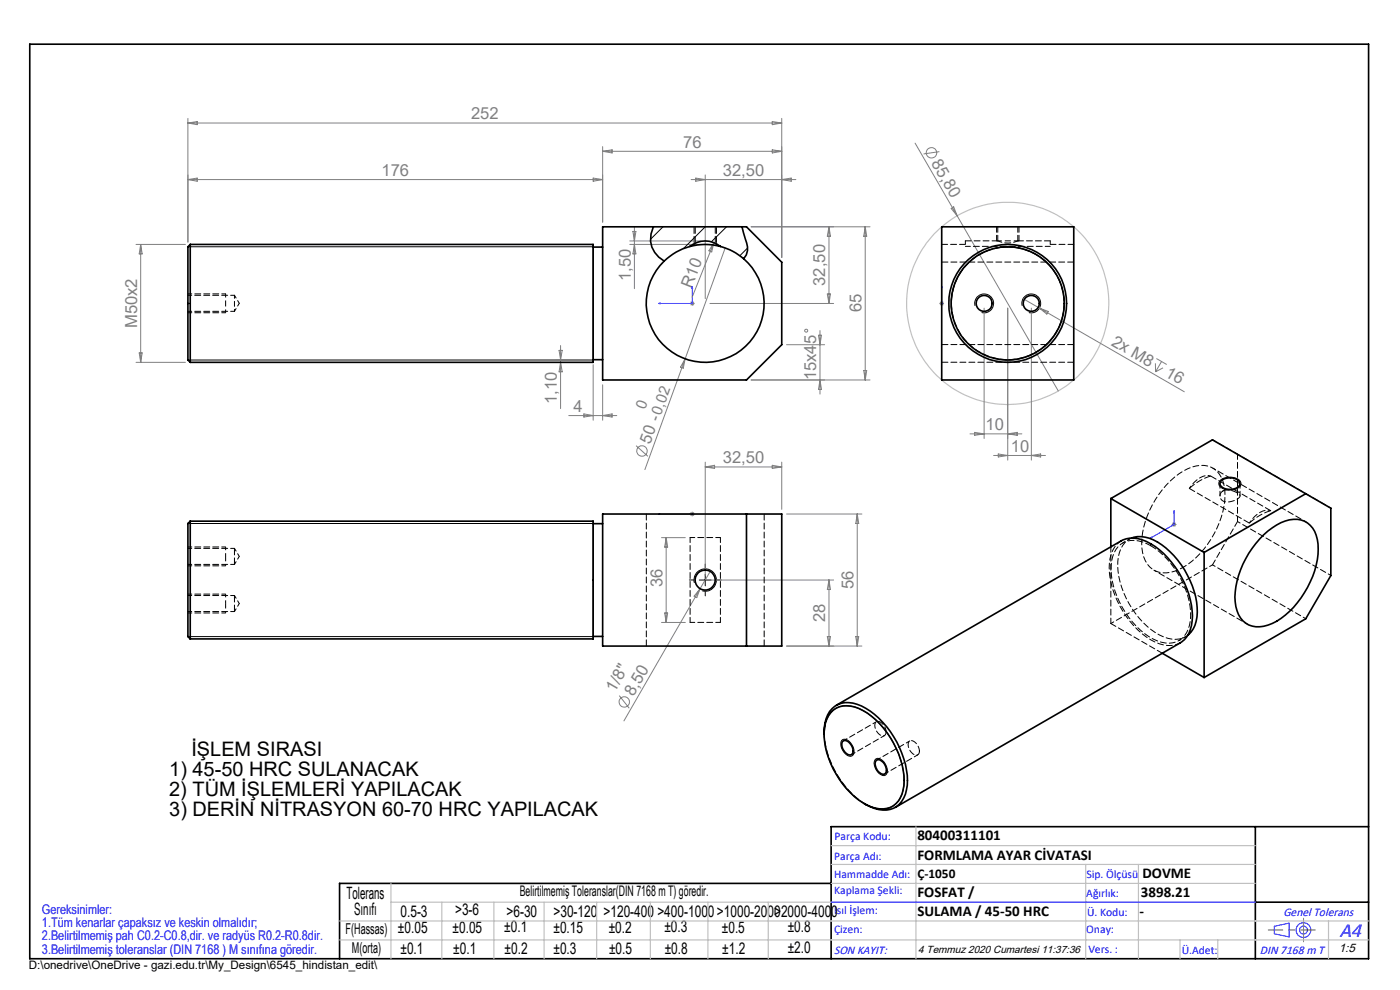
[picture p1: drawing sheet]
<svg xmlns="http://www.w3.org/2000/svg" width="297mm" height="210mm" viewBox="0 0 297 210" stroke-linecap="round" stroke-linejoin="round" font-family="sans-serif">
<g fill="none" stroke="#808080" stroke-width=".21">
<path d="M39.9 25.1v26.3M39.9 26.1h125.9M39.9 26.1l1.9-.3v.6zM39.9 38.1h87.9M39.9 38.1l1.9-.3v.6zM125.8 37.8l2 .3-2 .3zM127.8 31.1v16M127.8 32.1h38M127.8 32.1l2.1-.3v.6zM146.6 38.1h22.2M147.6 37.8l2 .3-2 .3zM149.6 37.1v26.3"/>
<path d="M163.8 25.8l2 .3-2 .3zM163.8 31.8l2 .3-2 .3zM165.8 25.1v29.5M165.8 38.1l2.1-.3v.6zM194.1 30.4l9 15.4M199.3 32.2l-3.4 .5M28.9 51.8h10.4M29.8 51.8v25.1M29.8 51.8l.4 2.1h-.7zM133.6 51.8h15M133.6 51.1h15M134.3 49.1h.6l-.3 2z"/>
<path d="M134.6 51.8l.3 2.1h-.6zM134.6 48.1v13.1M151.4 51.5l-4.6 11.6M151.4 51.5l-.4 1.9-.6-.2zM153.8 52.6l-8.5 23.5M175.9 48.1v16.3M175.9 48.1l.3 2h-.7zM183.6 48.1l.3 2h-.7zM183.6 48.1v32.5M184.6 48.1h-25.3M201.8 44.2l.5-.3 .8 1.9zM203.1 45.8l21.4 37.1"/>
<path d="M28.9 76.9h10.4M29.5 74.9h.7l-.4 2zM117.9 76.3h6.9M118.6 74.3h.7l-.4 2zM118.9 73.3v13.4M118.9 76.9l.4 2h-.7zM125.8 77.4v11.7M145.3 76.1l-8.5 23.5M145.3 76.1l-.3 2-.6-.2zM146.3 64.4h1.1M146.5 64l.7 .7M146.9 63.8v1.1"/>
<path d="M147.2 64l-.7 .7M150.6 64.4h26.2M166.9 73.1h8M173.6 71.1h.7l-.3 2zM174 70.1v13.5M175.5 62.4h.7l-.3 2zM183.2 78.6h.7l-.3 2zM199.3 64.4h1M199.4 64l.7 .7M199.8 63.8v1.1M200.1 64l-.7 .7M208.8 65.4v27.6"/>
<path d="M213.8 65.4v32.2M217 63.4l34.2 19.7M218.8 65.4v32.2M220.5 65.4l1.9 .7-.3 .5zM245.1 77.1v1.8M245.3 76.1l2.2 1.2M246.4 76.7l-1.3 2.2M246.7 78l-1.6 .9M120.6 88.2h10.2M123.9 87.8l1.9 .4-1.9 .3zM127.8 81.6v7.5M127.8 88.2l2.1-.4v.7z"/>
<path d="M134.9 94.5l2.5 2.3M149.6 98v24.1M149.6 99.1h16.2M149.6 99.1l2-.4v.7zM163.8 98.7l2 .4-2 .3zM165.8 98v10M174 80.6l.3 2h-.7zM184.6 80.6h-25.3M205.8 92h11M206.8 91.7l2 .3-2 .3zM210.8 96.6h11M211.8 96.3l2 .3-2 .3z"/>
<path d="M213.8 92l2-.3v.6zM218.8 96.6l2-.3v.6zM140.3 114h5.1M141.3 114v18M141.3 114l.3 2.1h-.6zM146.3 109h1.1M146.5 108.7l.7 .7M146.9 108.5v1M147.2 108.7l-.7 .7M166.9 109h15.9M181.9 109v28M181.9 109l.3 2h-.7z"/>
<path d="M248.6 111.3h1M248.7 110.9l.7 .7M249.1 110.8v1M249.4 110.9l-.7 .7M140.3 132h5.1M141 130h.6l-.3 2zM148.5 124.9l-16.1 28M148.5 124.9l-.7 1.9-.6-.3zM150.6 123h26.2M150.7 121.2l-2.2 3.7M175.5 135h.7l-.3 2zM175.9 123v14"/>
<path d="M175.9 123l.3 2.1h-.7zM181.5 135h.7l-.3 2zM182.8 137h-15.9M131.4 147.6l2.1 2.6"/>
<circle cx="197.6" cy="32.4" r="1.1"/>
<circle cx="171" cy="70.2" r=".32"/>
<circle cx="136.2" cy="95.7" r="1.1"/>
<circle cx="132.4" cy="148.9" r="1.1"/>
</g>
<g fill="none" stroke="#000" stroke-width=".21">
<path d="M39.9 52.3h85.9M39.9 76.4h85.9M202.2 67.5a12 12 0 0 1 10.5-15.1 12 12 0 0 1 13 13 12 12 0 0 1-15 10.5M206.8 64.9a2 2 0 0 1 1.8-2.6 2 2 0 0 1 2.2 2.2 2 2 0 0 1-2.6 1.8M216.9 64.9a2 2 0 0 1 1.7-2.6 2 2 0 0 1 2.2 2.2 2 2 0 0 1-2.5 1.8M39.9 111h85.9M259 101.7a3.2 3.2 0 0 1 4.2 .5 1.27 1.27 0 0 1-1.3 1.6 2.69 2.69 0 0 1-3.3-1.2v-.3zM39.9 135h85.9M147.3 123.6a2.37 2.37 0 0 1 2.1-2.9 2.37 2.37 0 0 1 2.6 2.6 2.37 2.37 0 0 1-3 2M148.3 123h2.5M149.6 121.8v2.5M176.4 151a5 5 0 0 1 6-.6 18.1 18.1 0 0 1 9.3 16.4 4.9 4.9 0 0 1-4.5 4.8 10.2 10.2 0 0 1-7-3.6 17.7 17.7 0 0 1-5.2-14 5.8 5.8 0 0 1 1.4-3z"/>
<path d="M178.5 157.1a1.28 1.28 0 0 1 2 .5 2.34 2.34 0 0 1 .5 2.5 1.24 1.24 0 0 1-1.9-.5 2.39 2.39 0 0 1-.6-2.5zM185.6 161.2a1.24 1.24 0 0 1 2 .5l.3 .4a1.54 1.54 0 0 1-.3 2.4 2.61 2.61 0 0 1-2-3.3z"/>
</g>
<path d="M125.8 51.8v25.1M125.8 110.6v24.9" fill="none" stroke="#000" stroke-width=".25"/>
<path d="M216.2 51.1h-4.8" fill="none" stroke="#000" stroke-width=".21" stroke-dasharray="1.3 .6" stroke-dashoffset=".2" stroke-linecap="butt"/>
<path d="M47.9 118.5v1.5M47.9 128.5v1.5" fill="none" stroke="#000" stroke-width=".21" stroke-dasharray="1.3 .6" stroke-dashoffset=".7" stroke-linecap="butt"/>
<path d="M47.9 62.4v3.9M47.9 116v2M47.9 126v2" fill="none" stroke="#000" stroke-width=".21" stroke-dasharray="1.3 .6" stroke-dashoffset=".6" stroke-linecap="butt"/>
<path d="M147.4 51.6h-.2M152 51.6h-.2" fill="none" stroke="#000" stroke-width=".21" stroke-dasharray="1.3 .6" stroke-linecap="butt"/>
<g fill="none" stroke="#c0c0c0" stroke-width=".25">
<path d="M176.3 179.4h90M194.3 175.4v28M72 199.4h218.3M72 195.4h218.3M82.9 187.4v16M82.9 191.4h183.4M93.7 191.4v12M104.8 191.4v12M115.4 191.4v12M126.6 191.4v12M138 191.4v12M150.2 191.4v12"/>
<path d="M163 191.4v12M176.3 183.4h90M176.3 187.4h90M230.3 183.4v20M241.5 183.4v20M250.3 199.4v4M258.3 199.4v4M281.8 195.4v8"/>
<circle cx="213.8" cy="64.3" r="21.5"/>
</g>
<g fill="none" stroke="#00f" stroke-width=".21">
<path d="M139.7 64.4l.4-.1v.1zM146.9 60.8v.3h-.1zM146.9 60.8v3.6h-7.2M199.8 60.8v.3v-.3M199.8 64.3v.1zM199.8 64.4h.1M199.8 60.8v3.6M139.7 109h.4h-.4M139.7 109h7.2M146.8 109h.1zM146.9 109h.1M244 114.2l.3-.2v.1z"/>
<path d="M249.1 108.3l-.1 .4zM249.1 108.3v3l-5.1 2.9M176.3 191.4h90M270.3 196.5l3.2-.7v2.9l-3.2-.6z"/>
<circle cx="276.5" cy="197.3" r="1.57"/>
<circle cx="276.5" cy="197.3" r=".83"/>
</g>
<path d="M211.4 48.1v3M216.2 51.1v-3" fill="none" stroke="#000" stroke-width=".21" stroke-dasharray="1.3 .6" stroke-dashoffset=".1"/>
<path d="M39.9 66.3h8M47.9 62.3h-8M47.9 116h-8M39.9 130h8M39.9 120h8M47.9 126h-8" fill="none" stroke="#000" stroke-width=".21" stroke-dasharray="1.3 .6" stroke-dashoffset=".4"/>
<path d="M147.4 51.6h.1M152 51.6h.1M47.9 62.3v.1M47.9 118v.5M47.9 128v.5" fill="none" stroke="#000" stroke-width=".21" stroke-dasharray="1.3 .6"/>
<path d="M147.2 48.1v3.5M152 51.6v-3.5" fill="none" stroke="#000" stroke-width=".21" stroke-dasharray="1.3 .6" stroke-dashoffset="-.2"/>
<path d="M147.1 123h-.9M149.6 120.5v-.9M149.6 125.5v.9M152.1 123h.9" fill="none" stroke="#000" stroke-width=".21" stroke-dasharray="15.2 1.3 1.3 1.3"/>
<path d="M6.3 9.4h284v194h-284zM266.3 175.4v28M290.3 175.4h-114v28M176.3 187.4h-104.3v16M266.3 191.4h24" fill="none" stroke="#000" stroke-width=".35"/>
<path d="M279 197.3h-9.9" fill="none" stroke="#f00" stroke-width=".21" stroke-dasharray="15.2 1.3 1.3 1.3" stroke-dashoffset="12.2"/>
<path d="M276.5 197.3v2.5M276.5 197.3v-2.5" fill="none" stroke="#808080" stroke-width=".21" stroke-dasharray="15.2 1.3 1.3 1.3"/>
<g fill="#00f">
<path d="M146.9 60.8v.3h-.1zM139.7 64.4l.4-.1v.1z"/>
<path d="M146.8 109h.1zM139.7 109h.4z"/>
<path d="M249.1 108.3l-.1 .4zM244 114.2l.3-.2v.1z"/>
<path d="M199.8 60.8v.3zM199.8 64.3v.1z"/>
</g>
<path d="M140.7 48.1l-2.7 2.7M149.6 48.1l-4.6 4.6M154.1 48.1l-3.2 3.2M158.6 52.6l-1.6 1.6" fill="none" stroke="#000" stroke-width=".21"/>
<g fill="none" stroke="#000" stroke-width=".35">
<path d="M40.4 51.8h85.4v25.1h-85.4M40.4 51.8v25.1M40.4 51.8l-.5 .5v24.1l.5 .5M125.8 52.4h2M127.8 48.1h30.6l7.4 7.5v17.5l-7.4 7.5h-30.6zM138.6 48.1a5.3 5.3 0 0 0 2.3 7.3M146.4 52.3a5.1 5.1 0 0 1 6.4 0M146.4 52.3a12.5 12.5 0 0 0-5.5 3.1M146.4 52.3a12.5 12.5 0 0 1 6.4 0M152.8 52.3a12.5 12.5 0 0 1 5 2.6M157.4 48.1l.3 1.3a10 10 0 0 1 .9 3.8l-.3 .9-.5 .8M157.8 54.9a12.5 12.5 0 0 1 1 17.9 12.5 12.5 0 0 1-17.9 .5 12.5 12.5 0 0 1 0-17.9"/>
<path d="M199.8 48.1h28v32.5h-28zM125.8 76.3h2M40.4 110.6h85.4v24.9h-85.4M40.4 110.6v24.9M40.4 110.6l-.5 .4v24l.5 .5M125.8 111.1h2M127.8 109h38v28h-38zM158.4 109v28M235.7 105.8l19.7 11.4M235.7 105.8v10.2M240.1 114.2a6.8 6.8 0 0 1 6.4 1.4 19 19 0 0 1 7.5 14.2 6.1 6.1 0 0 1-2 5M255.4 117.2v26.5"/>
<path d="M259.1 101.9a2.99 2.99 0 0 1 3.8 .3 1.18 1.18 0 0 1-1.1 1.5l-.5 .1a2.04 2.04 0 0 1-2.5-1.3zM268.1 113.4a9.8 9.8 0 0 1 7.1-3.2 4.9 4.9 0 0 1 4.3 4.3 17.5 17.5 0 0 1-4.3 13.3 12.4 12.4 0 0 1-8 5.2 4.7 4.7 0 0 1-5-4.3 17 17 0 0 1 3.4-12.4zM277 104.7l-21.6 12.5M277 104.7l5.3 3.1v14.3l-5.3 9.2-21.6 12.4M277 104.7l-19.8-11.4-21.5 12.5M125.8 135h2M246.6 138.6l8.8 5.1M174.8 155.7a6.8 6.8 0 0 1 2.3-5.9 6 6 0 0 1 6.6 .4 19.1 19.1 0 0 1 8.8 16.4 5.2 5.2 0 0 1-4.4 5.2 8.4 8.4 0 0 1-4.8-1.3M176.2 151.2a4.9 4.9 0 0 1 6-.9 18 18 0 0 1 9.2 11.9 9.4 9.4 0 0 1-.8 7.7 4.7 4.7 0 0 1-5.7 1.3 17.7 17.7 0 0 1-9.5-11.5 10.2 10.2 0 0 1 .4-7.9zM177.4 149.6l60.5-34.9a6.2 6.2 0 0 1 6.2 .6 19.2 19.2 0 0 1 8.8 16.4 5.8 5.8 0 0 1-2.5 4.7l-60.5 34.9M178.8 157.3a1.29 1.29 0 0 1 1.8 .7 1.48 1.48 0 0 1 0 2.1 2.14 2.14 0 0 1-1.8-2.8zM185.8 161.4a1.23 1.23 0 0 1 1.8 .7 1.48 1.48 0 0 1 0 2.1 2.09 2.09 0 0 1-1.8-2.8z"/>
<circle cx="208.8" cy="64.4" r="1.69"/>
<circle cx="213.8" cy="64.4" r="12"/>
<circle cx="213.8" cy="64.4" r="12.5"/>
<circle cx="218.8" cy="64.4" r="1.7"/>
<circle cx="149.6" cy="123" r="2.12"/>
</g>
<path d="M49.7 64.3v-1.7M49.7 66v-1.7M239.6 114.4l-1.4 .8M250.1 135.9l1.4-.8" fill="none" stroke="#000" stroke-width=".21" stroke-dasharray="1.3 .6" stroke-dashoffset=".8"/>
<g fill="none" stroke="#000" stroke-width=".21" stroke-dasharray="1.3 .6" stroke-dashoffset=".6">
<path d="M204.8 51.1v1.2M222.8 51.1v1.2M49.7 66l1.1-1.7M50.8 64.3l-1.1-1.7M262.5 96.3l19.8 11.5M49.7 119.7l1.1-1.7M50.8 118l-1.1-1.7M257.2 119.8l19.8 11.4M277.1 110.7l-19.8-11.4M49.7 129.7l1.1-1.7M50.8 128l-1.1-1.7M235.7 132.3l21.5-12.5"/>
<path d="M244.8 120.9l19.8 11.5M251 120.3a5.8 5.8 0 0 1-7.1-.1 8.3 8.3 0 0 1-1.5-7.2 19.3 19.3 0 0 1 9.6-13.6 5.2 5.2 0 0 1 6.7 1.2 9.8 9.8 0 0 1 .7 7.8 19.8 19.8 0 0 1-8.4 11.9M282.3 122.1l-19.8-11.5"/>
</g>
<path d="M39.9 66h9.8M49.7 62.6h-9.8M39.9 119.7h9.8M49.7 116.3h-9.8M39.9 129.7h9.8M49.7 126.3h-9.8" fill="none" stroke="#000" stroke-width=".21" stroke-dasharray="1.3 .6" stroke-dashoffset=".5"/>
<path d="M147.5 48.1v3.5M151.7 51.6v-3.5M49.7 119.7v-3.4M252.3 103.6a11.7 11.7 0 0 1 4.5-2.6M265 111a11.7 11.7 0 0 1 4.6-2.7M49.7 129.7v-3.4" fill="none" stroke="#000" stroke-width=".21" stroke-dasharray="1.3 .6" stroke-dashoffset="-.1"/>
<path d="M213.8 52.4a11.9 11.9 0 0 1 10.6 17.5 11.9 11.9 0 0 1-20.5 1.1 11.9 11.9 0 0 1 8.6-18.5l1.3-.1M152.8 114h-6.4M258.8 102.6v2.6M263.1 105.2v-2.6M152.8 132h-6.4M252 134.7a5.4 5.4 0 0 1-6 0 18.3 18.3 0 0 1-8.9-15.6 5.3 5.3 0 0 1 3-5" fill="none" stroke="#000" stroke-width=".21" stroke-dasharray="1.3 .6" stroke-dashoffset=".3"/>
<path d="M204.8 52.3h18M146.4 114v18M262.5 110.6v-14.3M152.8 132v-18M188 155.3a2.1 2.1 0 0 0-2-2.2 1.48 1.48 0 0 0 0 2.1 1.24 1.24 0 0 0 1.8 .7l.2-.6M195.1 159.3a2.1 2.1 0 0 0-2-2.2 1.48 1.48 0 0 0 0 2.1 1.24 1.24 0 0 0 1.8 .8l.2-.7" fill="none" stroke="#000" stroke-width=".21" stroke-dasharray="1.3 .6" stroke-dashoffset=".2"/>
<path d="M211.7 51.1a5 5 0 0 0 4.2 0M257.2 93.3l5.3 3M185.9 153.1l-7 4M193 157.2l-7 4M180.6 160.1l7-4.1M187.7 164.1l7-4" fill="none" stroke="#000" stroke-width=".21" stroke-dasharray="1.3 .6" stroke-dashoffset=".4"/>
<g fill="none" stroke="#000" stroke-width=".21" stroke-dasharray="1.3 .6">
<path d="M199.8 55.6h28M204.8 51.8h-5M222.8 51.1h-6.9M227.8 51.8h-5M199.8 76.8h28M227.8 73.1h-28M137.1 109v28M244.1 115.8a18.6 18.6 0 0 1 8.5 14.9 5.3 5.3 0 0 1-3.8 5.7 8.6 8.6 0 0 1-6.9-2.7 18.7 18.7 0 0 1-6.2-13.8 5 5 0 0 1 4.2-5.3 7.1 7.1 0 0 1 4.2 1.2M252.3 103.6l12.7 7.4M259.4 104.1a1.31 1.31 0 0 0-.4 1.7 1.31 1.31 0 0 0 1.6 .7 2.86 2.86 0 0 0 2.5-1.3 3.3 3.3 0 0 0-3.7-1.1M269.6 108.3l-12.8-7.3M162.1 137v-28"/>
<path d="M183.7 170.6a19.5 19.5 0 0 1-8.9-15.3"/>
</g>
<path d="M211.7 51.1h-6.9M211.7 48.1v3M215.9 51.1v-3M235.7 116v16.3M262.5 110.6l-5.3 9.2M246.6 138.6l-10.9-6.3M250.4 136.4a6.2 6.2 0 0 1-6.3-.7 19.2 19.2 0 0 1-8.7-16.3 5.8 5.8 0 0 1 2.5-4.7" fill="none" stroke="#000" stroke-width=".21" stroke-dasharray="1.3 .6" stroke-dashoffset=".1"/>
<path d="M256.8 101a3.5 3.5 0 0 0-3.4 1.3l-1.1 1.3M269.6 108.3a3.5 3.5 0 0 0-3.5 1.3l-1.1 1.4" fill="none" stroke="#000" stroke-width=".21" stroke-dasharray="1.3 .6" stroke-dashoffset=".7"/>
<text font-size="4.4" fill="#00f" x="284.2" y="198.7">A4</text>
<g font-size="4.2">
<text x="40.6" y="160.3">İŞLEM SIRASI</text>
<text x="35.9" y="164.6">1) 45-50 HRC SULANACAK</text>
<text x="35.9" y="168.8">2) TÜM İŞLEMLERİ YAPILACAK</text>
<text x="35.9" y="173">3) DERİN NİTRASYON 60-70 HRC YAPILACAK</text>
</g>
<g font-size="3.6">
<text x="73.5" y="190.7">Tolerans</text>
<text x="75.1" y="194.1">Sınıfı</text>
</g>
<g font-size="3.5" fill="#808080">
<text x="99.9" y="25.3">252</text>
<text x="144.9" y="31.3">76</text>
<text x="197.5" y="34.5" transform="rotate(60 197.5 34.5)">85,80</text>
<text x="80.9" y="37.3">176</text>
<text x="153.3" y="37.3">32,50</text>
<text x="133.8" y="59.6" transform="rotate(-90 133.8 59.6)">1,50</text>
<text x="146.7" y="61.3" transform="rotate(-68 146.7 61.3)">R10</text>
<text x="175.1" y="60.6" transform="rotate(-90 175.1 60.6)">32,50</text>
<text x="29.1" y="69.6" transform="rotate(-90 29.1 69.6)">M50x2</text>
<text x="182.8" y="66.2" transform="rotate(-90 182.8 66.2)">65</text>
<text x="235.6" y="73.1" transform="rotate(30 235.6 73.1)">2x M8</text>
<text x="173.2" y="80.7" transform="rotate(-90 173.2 80.7)">15x45</text>
<text x="246.9" y="79.7" transform="rotate(30 246.9 79.7)">16</text>
<text x="118.2" y="85.7" transform="rotate(-90 118.2 85.7)">1,10</text>
<text x="121.7" y="87.3">4</text>
<text x="137.9" y="94.4" transform="rotate(-70 137.9 94.4)">50 -0,02</text>
<text x="209.1" y="91.2">10</text>
<text x="214.5" y="95.8">10</text>
<text x="153.3" y="98.2">32,50</text>
<text x="140.6" y="124.5" transform="rotate(-90 140.6 124.5)">36</text>
<text x="181.1" y="125" transform="rotate(-90 181.1 125)">56</text>
<text x="175.1" y="132" transform="rotate(-90 175.1 132)">28</text>
<text x="130.4" y="146.9" transform="rotate(-60 130.4 146.9)">1/8&quot;</text>
<text x="134.4" y="147.9" transform="rotate(-60 134.4 147.9)">8,50</text>
</g>
<g font-size="3.4">
<text x="84.4" y="198">±0.05</text>
<text x="85" y="194.4">0.5-3</text>
<text x="96" y="197.8">±0.05</text>
<text x="96.5" y="194.2">&gt;3-6</text>
<text x="107" y="197.8">±0.1</text>
<text x="107.5" y="194.5">&gt;6-30</text>
<text x="117.4" y="194.5">&gt;30-120</text>
<text x="117.4" y="197.9">±0.15</text>
<text x="128" y="194.5">&gt;120-400</text>
<text x="129.1" y="197.8">±0.2</text>
<text x="139.5" y="194.5">&gt;400-1000&gt;1000-2000&gt;2000-4000</text>
<text x="140.9" y="197.8">±0.3</text>
<text x="153.1" y="197.8">±0.5</text>
<text x="167.1" y="197.7">±0.8</text>
<text x="85" y="202.3">±0.1</text>
<text x="96.2" y="202.3">±0.1</text>
<text x="107" y="202.3">±0.2</text>
<text x="117.4" y="202.4">±0.3</text>
<text x="129.2" y="202.3">±0.5</text>
<text x="141" y="202.3">±0.8</text>
<text x="153.2" y="202.3">±1.2</text>
<text x="167.1" y="202.2">±2.0</text>
</g>
<text font-size="3.2" fill="#808080" x="136.9" y="87" transform="rotate(-70 136.9 87)">0</text>
<g font-size="3.2">
<text x="194.6" y="178.2">80400311101</text>
<text x="194.6" y="182.4">FORMLAMA AYAR CİVATASI</text>
<text x="194.6" y="190.2">FOSFAT /</text>
<text x="242" y="190.2">3898.21</text>
<text x="242.4" y="186.2">DOVME</text>
<text x="194.6" y="194.3">SULAMA / 45-50 HRC</text>
<text x="241.7" y="194.3">-</text>
<text x="73.3" y="198.1">F(Hassas)</text>
<text x="74.7" y="202.2">M(orta)</text>
</g>
<text font-size="3.1" x="110.3" y="190.1">Belirtilmemiş Toleranslar(DIN 7168 m T) göredir.</text>
<text font-size="2.8" x="194.6" y="186.2">Ç-1050</text>
<g font-size="2.8" fill="#0000e8">
<text x="8.9" y="193.8">Gereksinimler:</text>
<text x="8.9" y="196.6">1.Tüm kenarlar çapaksız ve keskin olmalıdır;</text>
<text x="8.9" y="199.5">2.Belirtilmemiş pah C0.2-C0.8,dir. ve radyüs R0.2-R0.8dir.</text>
<text x="8.9" y="202.3">3.Belirtilmemiş toleranslar (DIN 7168 ) M sınıfına göredir.</text>
</g>
<g font-size="2.6" fill="#00f">
<text x="272.3" y="194.3">Genel Tolerans</text>
<text x="176.9" y="202.3">SON KAYIT:</text>
<text x="267.3" y="202.4">DIN 7168 m T</text>
</g>
<text font-size="2.6" x="284" y="202">1:5</text>
<g font-size="2.5" fill="#00f">
<text x="177" y="178.2">Parça Kodu:</text>
<text x="177" y="182.4">Parça Adı:</text>
<text x="176.9" y="186.2">Hammadde Adı:</text>
<text x="177" y="189.7">Kaplama Şekli:</text>
<text x="230.5" y="190.2">Ağırlık:</text>
<text x="230.5" y="186.2">Sip. Ölçüsü</text>
<text x="176.9" y="193.9">Isıl İşlem:</text>
<text x="177" y="197.8">Çizen:</text>
<text x="230.4" y="197.8">Onay:</text>
<text x="230.6" y="194.3">Ü. Kodu:</text>
<text x="230.9" y="202.1">Vers. :</text>
<text x="250.7" y="202.4">Ü.Adet:</text>
</g>
<text font-size="2.5" x="6.1" y="205.5">D:\onedrive\OneDrive - gazi.edu.tr\My_Design\6545_hindistan_edit\</text>
<text font-size="2.2" x="194.8" y="202.1">4 Temmuz 2020 Cumartesi 11:37:36</text>
</svg>
